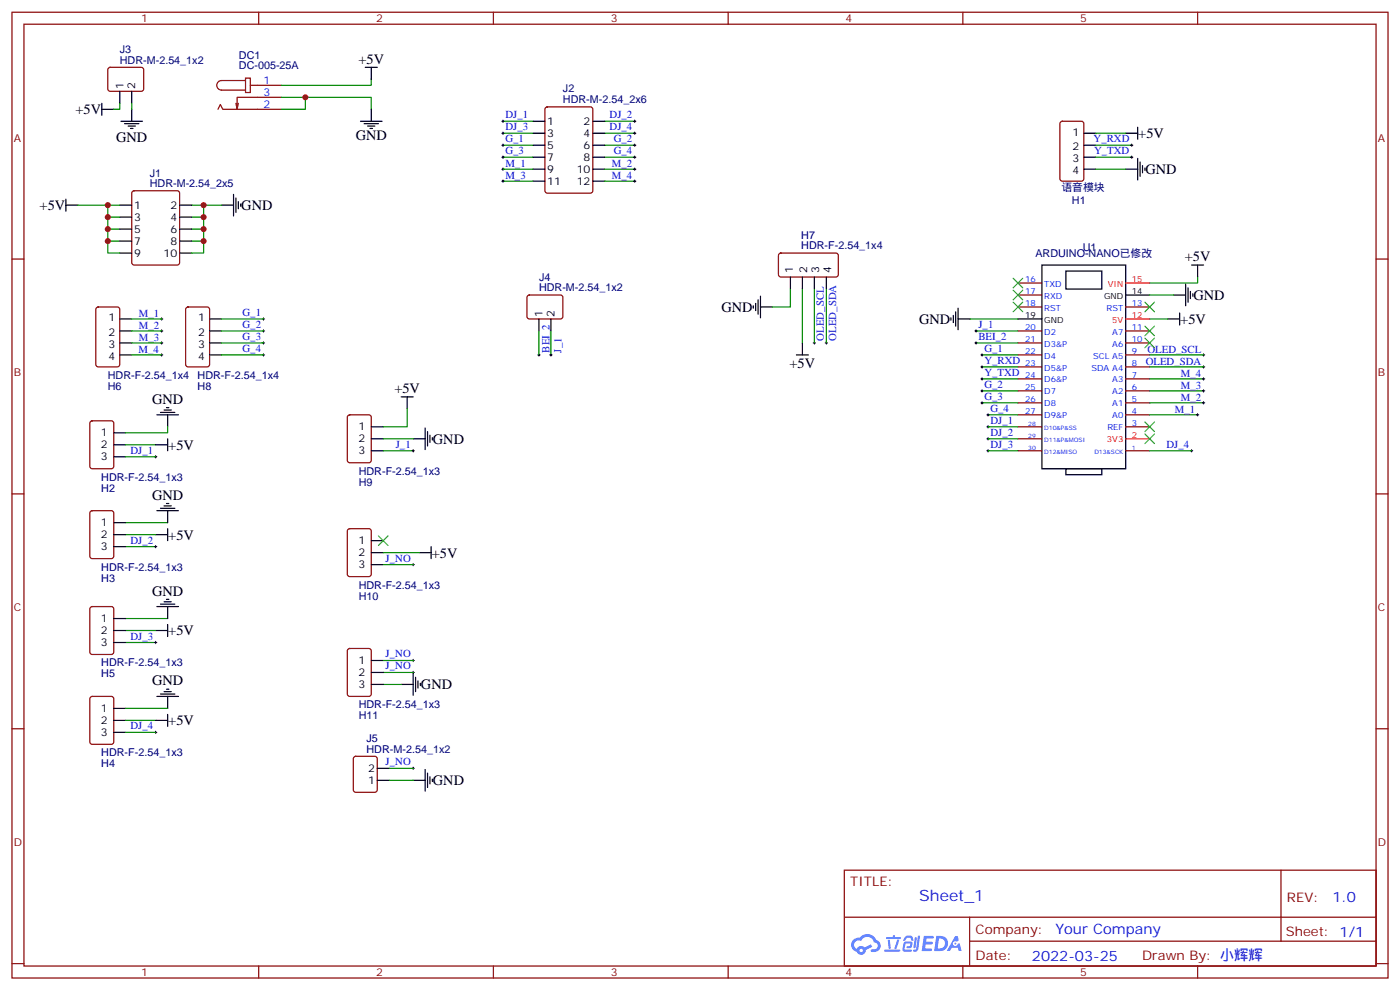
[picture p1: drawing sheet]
<svg xmlns="http://www.w3.org/2000/svg" width="412mm" height="291mm" viewBox="0 0 412 291" stroke-linecap="round" stroke-linejoin="round" font-family="sans-serif">
<g fill="none" stroke="#870000" stroke-width=".35">
<path d="M3.5 3.6h405.4v284.3h-405.4zM7.1 7.1h398.2v277.3h-398.2zM76.2 3.6v3.5M145.3 3.6v3.5M214.5 3.6v3.5M283.6 3.6v3.5M352.8 3.6v3.5M3.5 76.3h3.6M405.3 76.3h3.6M3.5 145.4h3.6M405.3 145.4h3.6M3.5 214.6h3.6"/>
<path d="M405.3 214.6h3.6M248.7 256.2h156.6v28.2h-156.6zM377.3 256.2v20.9M248.7 270h156.5M285.6 277.1h119.6M285.6 270v14.1M3.5 283.7h3.6M76.2 284.4v3.5M145.3 284.4v3.5M214.5 284.4v3.5M283.6 284.4v3.5M352.8 284.4v3.5"/>
<path d="M405.3 283.7h3.6"/>
</g>
<g fill="#5487ff">
<path d="M272.1 275.5h2.6l.3 .2-.1 .6h-2l-.1 1h1.6l.4 .3-.4 .4h-1.7l-.2 1.2 1.8 .1 .3 .3-.2 .3-2.9 .1z"/>
<path d="M281.4 275.6h.7l.4 1.3-.7 .3a.74 .74 0 0 0-1.1 .3 .74 .74 0 0 0 .5 1.1 .74 .74 0 0 0 .9-.7l.5-.3 .7 2.4h-.9l-.2-1h-1.9l-.5 1h-.9z"/>
<path d="M269.5 276h.6l-.4 2.9a.31 .31 0 0 1-.3 .3 .31 .31 0 0 1-.3-.3z"/>
<path d="M270.4 275.5h.6l-.5 3.9a.89 .89 0 0 1-.7 .7 .89 .89 0 0 1-.9-.2l1-.5z"/>
<path d="M266.8 275.7l.6-.2 1.2 .1 .5 1.2-.6 .2-.4-.9-1 .1a.95 .95 0 0 1-1 .8l-.1-.2z"/>
<path d="M266.4 277.4l1.8-.2a1.04 1.04 0 0 1 .6 1.1 1.04 1.04 0 0 1-.8 .9h-.7a.29 .29 0 0 1-.3-.4 .29 .29 0 0 1 .3-.2l.7-.1 .2-.7h-1.4l-.4 1.7 1.9 .1a.29 .29 0 0 1 .3 .3 .29 .29 0 0 1-.3 .3h-2l-.4-.3 .2-2.1z"/>
<path d="M260.5 279.6h4.4a.3 .3 0 0 1 .3 .3 .3 .3 0 0 1-.3 .3h-4.3z"/>
<path d="M264.3 276.7h.6l-.5 1.6a1.02 1.02 0 0 1-.7 1.2l-.2-.3z"/>
<path d="M261.5 276.7h.6l.3 2.4-.3 .3-.3-.2z"/>
<path d="M261.1 275.9h1.9l.2-.5h.5l-.1 .5h1.5a.29 .29 0 0 1 .3 .3 .29 .29 0 0 1-.3 .3h-3.9z"/>
<path d="M275.8 275.5l-.6 4.5h1.4a2.27 2.27 0 0 0 2.7-2.3 2.27 2.27 0 0 0-2.7-2.2zM276.6 276.3a1.5 1.5 0 0 1 1.8 1.6 1.5 1.5 0 0 1-1.9 1.3h-.3z"/>
<path d="M251.4 276.7a2.09 2.09 0 0 0 1 3.5 1.37 1.37 0 0 0 1.5 .9 1.37 1.37 0 0 0 1.1-1.4l2-1-.5-.7-1.8 1a1.4 1.4 0 0 0-2.3 .4 1.32 1.32 0 0 1-.6-1.9 1.32 1.32 0 0 1 1.9-.4 2.02 2.02 0 0 1 2-1.3 2.02 2.02 0 0 1 1.8 1.6 1.09 1.09 0 0 1 1.1 1.4 1.09 1.09 0 0 1-1.6 .7 .41 .41 0 0 0-.5 .3 .41 .41 0 0 0 .4 .5 1.89 1.89 0 0 0 2.4-1.2 1.89 1.89 0 0 0-1.2-2.4 2.98 2.98 0 0 0-5-.6l-1 .1zM253.2 279.8a.52 .52 0 0 1 1 0 .52 .52 0 0 1-1 0z"/>
<circle cx="281.4" cy="277.8" r=".28"/>
</g>
<g fill="none" stroke="#000" stroke-width=".35">
<path d="M107.6 19.8h3.5M109.4 19.8v3.6M30 32.2h3.5M30 30.4v3.5M35.3 26.9v3.5M35.6 35.7h6.4M36.7 36.4h4.2M37.7 37.1h2.2M38.5 37.8h.7M38.8 26.9v3.5M38.8 32.2v3.5M106.2 35.7h6.3"/>
<path d="M107.2 36.4h4.3M108.3 37.1h2.1M109 37.8h.7M109.4 32.2v3.5M157 39.2h3.5M157 35.7h3.5M174.6 39.2h3.6M174.6 35.7h3.6M319.3 39.2h3.5M331.6 39.2h3.5M335.1 37.5v3.5M19.4 58.6v3.6"/>
<path d="M68.8 57.2v6.4M69.5 58.3v4.2M70.2 59.3v2.2M157 42.8h3.5M157 46.3h3.5M157 49.8h3.5M157 53.3h3.5M174.6 42.8h3.6M174.6 46.3h3.6M174.6 49.8h3.6M174.6 53.3h3.6M319.3 42.8h3.5"/>
<path d="M319.3 46.3h3.5M319.3 49.8h3.5M331.6 49.8h3.5M335.1 46.6v6.4M335.8 47.7v4.2M336.5 48.8v2.1M337.3 49.5v.7M19.4 60.4h3.5M35.3 60.4h3.5M35.3 63.9h3.5M35.3 67.5h3.5M35.3 71h3.5"/>
<path d="M35.3 74.5h3.5M52.9 60.4h3.5M52.9 63.9h3.5M52.9 67.5h3.5M52.9 71h3.5M52.9 74.5h3.5M65.3 60.4h3.5M70.9 60v.7M306.9 78h24.7v60h-24.7zM314 79.8h10.6v5.3h-10.6zM351 78h3.5M352.8 78v3.6"/>
<path d="M35.3 93.9h3.5M35.3 97.4h3.5M61.7 93.9h3.6M61.7 97.4h3.6M158.7 93.9v3.5M162.3 93.9v3.5M221.9 90v.7M222.6 89.3v2.1M223.3 88.3v4.2M224 90.4h3.5M224 87.2v6.4M232.8 81.6v3.5"/>
<path d="M236.4 81.6v3.5M239.9 81.6v3.5M243.4 81.6v3.5M280.1 93.6v.7M280.8 92.9v2.1M281.5 91.8v4.2M282.2 93.9h3.6M282.2 90.7v6.4M299.9 93.9h7M331.6 86.9h7.1M344 93.9h3.5M345.7 86.9h3.5"/>
<path d="M347.5 92.1v3.6M349.2 83.7v6.3M350 84.7v4.3M350.7 85.8v2.1M351.4 86.5v.7M35.3 101h3.5M35.3 104.5h3.5M61.7 101h3.6M61.7 104.5h3.6M118.2 116.8h3.5M119.9 116.8v3.6M234.6 104.5h3.5"/>
<path d="M236.4 101v3.5M33.5 134.5h3.5M33.5 127.4h3.5M33.5 131h3.5M45.9 131h3.5M46.2 122.1h6.4M47.3 121.4h4.2M48.3 120.7h2.1M49 120h.7M49.4 122.1v3.6M49.4 129.2v3.5M109.4 129.2h3.5"/>
<path d="M109.4 132.7h3.5M109.4 125.7h3.5M121.7 129.2h3.5M125.2 126v6.4M125.9 127.1v4.2M126.6 128.1v2.1M127.4 128.8v.7M314 138h10.6v1.8h-10.6zM33.5 157.4h3.5M33.5 153.9h3.5M45.9 157.4h3.5M46.2 150.4h6.4"/>
<path d="M47.3 149.6h4.2M48.3 148.9h2.1M49 148.2h.7M49.4 150.4v3.5M49.4 155.6v3.6M109.4 159.2h3.5M33.5 160.9h3.5M46.2 178.6h6.4M47.3 177.9h4.2M48.3 177.2h2.1M49 176.5h.7M49.4 178.6v3.5"/>
<path d="M109.4 166.2h3.5M109.4 162.7h3.5M123.5 162.7h3.5M127 160.9v3.6M33.5 185.6h3.5M33.5 189.2h3.5M33.5 182.1h3.5M45.9 185.6h3.5M49.4 183.9v3.5M109.4 194.5h3.5M109.4 198h3.5M121.7 198.3v6.4"/>
<path d="M122.4 199.4v4.2M33.5 215.6h3.5M33.5 208.6h3.5M33.5 212.1h3.5M45.9 212.1h3.5M46.2 205h6.4M47.3 204.3h4.2M48.3 203.6h2.1M49 202.9h.7M49.4 205v3.6M49.4 210.3v3.6M109.4 201.5h3.5"/>
<path d="M118.2 201.5h3.5M123.1 200.4v2.2M123.8 201.2v.7M111.1 229.7h3.6M111.1 226.2h3.6M121.7 229.7h3.5M125.2 226.6v6.3M125.9 227.6v4.2M126.6 228.7v2.1M127.4 229.4v.7"/>
</g>
<g fill="none" stroke="#008700" stroke-width=".35">
<path d="M35.3 30.4v1.8h-1.8M38.8 30.4v1.8M82.9 28.6h26.5v3.6M90 28.6v3.6h-7.1M109.4 23.4v1.7h-26.5M148.2 39.2h8.8M148.2 35.7h8.8M178.2 39.2h8.8M178.2 35.7h8.8M322.8 39.2h8.8M148.2 49.8h8.8M148.2 42.8h8.8"/>
<path d="M148.2 46.3h8.8M148.2 53.3h8.8M178.2 49.8h8.8M178.2 42.8h8.8M178.2 46.3h8.8M178.2 53.3h8.8M322.8 49.8h8.8M322.8 42.8h10.6M322.8 46.3h10.6M22.9 60.4h12.4M31.7 60.4v3.5h3.6M31.7 63.9v3.6h3.6"/>
<path d="M31.7 67.5v3.5h3.6M31.7 71v3.5h3.6M56.4 60.4h8.9M60 60.4v3.5h-3.6M60 63.9v3.6h-3.6M60 67.5v3.5h-3.6M60 71v3.5h-3.6M38.8 93.9h8.8M38.8 97.4h8.8M65.3 93.9h12.3M65.3 97.4h12.3M158.7 97.4v7.1"/>
<path d="M162.3 97.4v7.1M232.8 85.1v5.3h-5.3M236.4 85.1v15.9M239.9 85.1v15.9M243.4 85.1v15.9M285.8 93.9h14.1M287.5 97.4h12.4M338.7 93.9h5.3M338.7 86.9h7M352.8 81.6v1.7h-14.1M38.8 101h8.8M38.8 104.5h8.8"/>
<path d="M65.3 101h12.3M65.3 104.5h12.3M287.5 101h12.4M289.3 108h10.6M289.3 111.5h10.6M289.3 115.1h10.6M289.3 118.6h10.6M289.3 104.5h10.6M338.7 108h15.8M338.7 111.5h15.8M338.7 115.1h15.8M338.7 118.6h15.8"/>
<path d="M338.7 104.5h15.8M37 131h8.9M37 134.5h8.9M49.4 125.7v1.7h-12.4M112.9 129.2h8.8M112.9 132.7h8.8M119.9 120.4v5.3h-7M291 122.1h8.9M291 125.7h8.9M291 129.2h8.9M291 132.7h8.9M338.7 122.1h14.1"/>
<path d="M338.7 132.7h12.3M37 153.9h12.4M37 157.4h8.9M37 160.9h8.9M112.9 162.7h10.6M112.9 166.2h8.8M37 189.2h8.9M37 182.1h12.4M37 185.6h8.9M112.9 198h8.8M112.9 194.5h8.8M37 212.1h8.9"/>
<path d="M37 208.6h12.4M37 215.6h8.9M112.9 201.5h5.3M114.7 226.2h7M114.7 229.7h7"/>
</g>
<g fill="none" stroke="#870000" stroke-width=".35">
<path d="M32 20l.5-.2 9.4 .1 .4 .6v6l-.7 .4-9.4-.1-.5-.6v-5.7zM64.2 32.2l.7-1.4 .7 1.4h17.3M70.2 30.4l-.4 1.8M72.3 23h1.4v4.2h-1.4zM72.3 23.7h-7a1.41 1.41 0 0 0-1.4 1.4 1.41 1.41 0 0 0 1.4 1.4h7M73.7 25.1h9.2M82.9 28.6h-13.1v3.6l-.3-1.8M160.7 31.7l.5-.2h12.7l.7 .4v24.3l-.4 .6-13 .1-.6-.5-.1-24.2zM312.4 35.9l.5-.2h5.7l.6 .4 .1 16.5-.5 .7h-5.9l-.6-.4-.1-16.5zM39 56.4l.5-.2h12.7l.7 .4v20.7l-.4 .7h-13l-.6-.4-.1-20.7zM229.5 74.7l.5-.2 16.5 .1 .4 .6v5.9l-.7 .5-16.5-.1-.4-.6v-5.7zM28.5 90.6l.4-.2h5.7l.6 .4 .1 16.5-.5 .7h-5.9l-.6-.4-.1-16.5z"/>
<path d="M54.9 90.6l.5-.2h5.6l.7 .4v16.5l-.4 .7h-5.9l-.7-.4v-16.5zM155.5 87.1l.4-.2h9.5l.4 .7-.1 5.9-.6 .4-9.4-.1-.5-.6v-5.6zM299.9 97.4h7M299.9 90.4h7M299.9 83.3h7M299.9 86.9h7M331.6 97.4h7.1M331.6 90.4h7.1M299.9 118.6h7M299.9 115.1h7M299.9 111.5h7M299.9 108h7"/>
<path d="M299.9 104.5h7M299.9 101h7M331.6 118.6h7.1M331.6 115.1h7.1M331.6 111.5h7.1M331.6 108h7.1M331.6 104.5h7.1M331.6 101h7.1M26.7 124.1l.5-.2h5.6l.7 .4v13l-.4 .7h-5.9l-.7-.5v-12.9zM102.5 122.3l.5-.2h5.7l.6 .5 .1 12.9-.5 .7h-5.9l-.6-.4-.1-13zM299.9 132.7h7M299.9 125.7h7"/>
<path d="M299.9 122.1h7M299.9 129.2h7M331.6 132.7h7.1M331.6 125.7h7.1M331.6 122.1h7.1M26.7 150.6l.5-.2h5.6l.7 .4v13l-.4 .6-5.9 .1-.7-.5v-12.9zM102.5 155.9l.5-.3h5.7l.6 .5 .1 13-.5 .6-5.9 .1-.6-.5-.1-12.9zM26.7 178.8l.5-.2h5.6l.7 .4v13l-.4 .6-5.9 .1-.7-.5v-12.9zM102.5 191.1l.5-.2h5.7l.6 .5 .1 12.9-.5 .7h-5.9l-.6-.4-.1-13zM26.7 205.2l.5-.2h5.6l.7 .5v12.9l-.4 .7h-5.9l-.7-.4v-13zM104.3 222.9l.5-.2h5.6l.7 .4v9.5l-.4 .6-5.9 .1-.7-.5v-9.4z"/>
</g>
<path d="M331.6 93.9h7.1M331.6 83.3h7.1M331.6 129.2h7.1" fill="none" stroke="#f00" stroke-width=".35"/>
<g fill="none" stroke="#3c3" stroke-width=".35">
<path d="M298.4 89l2.9 2.8M298.4 85.4l2.9 2.9M298.4 81.9l2.9 2.8M301.3 89l-2.9 2.8M301.3 85.4l-2.9 2.9M301.3 81.9l-2.9 2.8M337.3 96l2.8 2.8M337.3 99.6l2.8 2.8M337.3 89l2.8 2.8M340.1 96l-2.8 2.8M340.1 99.6l-2.8 2.8M340.1 89l-2.8 2.8"/>
<path d="M337.3 127.8l2.8 2.8M337.3 124.2l2.8 2.9M340.1 127.8l-2.8 2.8M340.1 124.2l-2.8 2.9M111.5 157.8l2.8 2.8M114.3 157.8l-2.8 2.8"/>
</g>
<g fill="none" stroke="#000" stroke-width=".29">
<path d="M147.8 35.7h.7M147.8 39.2h.7M148.2 35.3v.8M148.2 38.9v.7M186.6 35.7h.7M186.6 39.2h.7M187 35.3v.8M187 38.9v.7M147.8 49.8h.7M147.8 42.8h.7M147.8 46.3h.7M147.8 53.3h.7"/>
<path d="M148.2 42.4v.7M148.2 45.9v.7M148.2 49.5v.7M148.2 53v.7M186.6 49.8h.7M186.6 42.8h.7M186.6 46.3h.7M186.6 53.3h.7M187 42.4v.7M187 45.9v.7M187 49.5v.7M187 53v.7"/>
<path d="M333 42.8h.7M333 46.3h.7M333.4 42.4v.7M333.4 45.9v.7M47.3 93.9h.7M47.3 97.4h.7M47.6 93.6v.7M47.6 97.1v.7M77.3 93.9h.7M77.3 97.4h.7M77.6 93.6v.7M77.6 97.1v.7"/>
<path d="M287.2 97.4h.7M287.5 97.1v.7M47.3 104.5h.7M47.3 101h.7M47.6 100.6v.7M47.6 104.1v.7M77.3 104.5h.7M77.3 101h.7M77.6 100.6v.7M77.6 104.1v.7M158.4 104.5h.7M158.7 104.1v.7"/>
<path d="M161.9 104.5h.7M162.3 104.1v.7M239.5 101h.7M239.9 100.6v.7M243.1 101h.7M243.4 100.6v.7M287.2 101h.7M287.5 100.6v.7M288.9 108h.7M288.9 104.5h.7M288.9 111.5h.7M288.9 118.6h.7"/>
<path d="M288.9 115.1h.7M289.3 104.1v.7M289.3 107.7v.7M289.3 111.2v.7M289.3 114.7v.7M289.3 118.3v.7M354.2 108h.7M354.2 104.5h.7M354.2 111.5h.7M354.2 118.6h.7M354.2 115.1h.7M354.5 104.1v.7"/>
<path d="M354.5 107.7v.7M354.5 111.2v.7M354.5 114.7v.7M354.5 118.3v.7M45.5 134.5h.7M45.9 134.1v.7M121.4 132.7h.7M121.7 132.4v.7M290.7 125.7h.7M290.7 129.2h.7M290.7 132.7h.7M290.7 122.1h.7"/>
<path d="M291 121.8v.7M291 125.3v.7M291 128.8v.7M291 132.4v.7M350.7 132.7h.7M351 132.4v.7M352.4 122.1h.7M352.8 121.8v.7M45.5 160.9h.7M45.9 160.6v.7M121.4 166.2h.7M121.7 165.9v.7"/>
<path d="M45.5 189.2h.7M45.9 188.8v.7M121.4 198h.7M121.4 194.5h.7M121.7 194.1v.7M121.7 197.6v.7M45.5 215.6h.7M45.9 215.3v.7M121.4 226.2h.7M121.7 225.8v.8"/>
</g>
<g fill="#c00">
<circle cx="31.8" cy="60.4" r=".88"/>
<circle cx="31.8" cy="63.9" r=".88"/>
<circle cx="31.8" cy="67.5" r=".88"/>
<circle cx="60" cy="60.4" r=".88"/>
<circle cx="60" cy="63.9" r=".88"/>
<circle cx="60" cy="67.5" r=".88"/>
<circle cx="31.8" cy="71" r=".88"/>
<circle cx="60" cy="71" r=".88"/>
<circle cx="90" cy="28.6" r=".88"/>
</g>
<text font-size="4.6" fill="#00f" x="270.8" y="265.2">Sheet_1</text>
<g font-size="4.2">
<text x="105.6" y="18.7">+5V</text>
<text x="22.2" y="33.6">+5V</text>
<text x="34.2" y="41.8">GND</text>
<text x="104.8" y="41.3">GND</text>
<text x="335.3" y="40.7">+5V</text>
<text x="337.4" y="51.2">GND</text>
<text x="11.7" y="61.8">+5V</text>
<text x="71.1" y="61.8">GND</text>
<text x="349" y="76.9">+5V</text>
<text x="351.5" y="88.3">GND</text>
<text x="212.5" y="91.8">GND</text>
<text x="270.8" y="95.3">GND</text>
<text x="347.7" y="95.3">+5V</text>
<text x="232.6" y="108.4">+5V</text>
<text x="44.8" y="118.9">GND</text>
<text x="116.2" y="115.7">+5V</text>
<text x="127.5" y="130.6">GND</text>
<text x="49.6" y="132.4">+5V</text>
<text x="44.8" y="147.1">GND</text>
<text x="49.6" y="158.8">+5V</text>
<text x="127.2" y="164.1">+5V</text>
<text x="44.8" y="175.4">GND</text>
<text x="49.6" y="187.1">+5V</text>
<text x="44.8" y="201.8">GND</text>
<text x="124" y="202.9">GND</text>
<text x="49.6" y="213.5">+5V</text>
<text x="127.5" y="231.2">GND</text>
</g>
<g font-size="4.2" fill="#00f">
<text x="392.5" y="265.4">1.0</text>
<text x="310.9" y="275">Your Company</text>
<text x="304" y="282.8">2022-03-25</text>
</g>
<g font-size="3.9" fill="#800">
<text x="250.5" y="260.8">TITLE:</text>
<text x="379.1" y="265.4">REV:</text>
<text x="287.4" y="275">Company:</text>
<text x="378.7" y="275.6">Sheet: 1/1</text>
<text x="287.4" y="282.6">Date:</text>
<text x="336.4" y="282.7">Drawn By: 小辉辉</text>
</g>
<g font-size="3.2" fill="#800">
<text x="41.6" y="6.6">1</text>
<text x="110.8" y="6.6">2</text>
<text x="179.9" y="6.6">3</text>
<text x="249.1" y="6.6">4</text>
<text x="318.2" y="6.6">5</text>
<text x="4.1" y="41.7">A</text>
<text x="405.9" y="41.7">A</text>
<text x="4.1" y="110.8">B</text>
<text x="405.9" y="110.8">B</text>
<text x="4.1" y="180">C</text>
<text x="405.9" y="180">C</text>
<text x="4.1" y="249.1">D</text>
<text x="405.9" y="249.1">D</text>
<text x="41.6" y="287.4">1</text>
<text x="110.8" y="287.4">2</text>
<text x="179.9" y="287.4">3</text>
<text x="249.1" y="287.4">4</text>
<text x="318.2" y="287.4">5</text>
</g>
<g font-size="3.2" fill="#000080">
<text x="35.3" y="15.6">J3</text>
<text x="70.4" y="17.3">DC1</text>
<text x="35.3" y="18.8">HDR-M-2.54_1x2</text>
<text x="70.4" y="20.4">DC-005-25A</text>
<text x="165.8" y="27.2">J2</text>
<text x="165.8" y="30.4">HDR-M-2.54_2x6</text>
<text x="44.1" y="52">J1</text>
<text x="44.1" y="55.1">HDR-M-2.54_2x5</text>
<text x="312.7" y="56.2">语音模块</text>
<text x="315.7" y="60">H1</text>
<text x="236" y="70.3">H7</text>
<text x="236" y="73.4">HDR-F-2.54_1x4</text>
<text x="305" y="75.6">ARDUINO-NANO已修改</text>
<text x="318.9" y="73.9">U1</text>
<text x="158.8" y="82.7">J4</text>
<text x="158.8" y="85.8">HDR-M-2.54_1x2</text>
<text x="31.8" y="111.5">HDR-F-2.54_1x4</text>
<text x="58.2" y="111.5">HDR-F-2.54_1x4</text>
<text x="31.8" y="114.7">H6</text>
<text x="58.2" y="114.7">H8</text>
<text x="29.8" y="141.5">HDR-F-2.54_1x3</text>
<text x="105.7" y="139.8">HDR-F-2.54_1x3</text>
<text x="105.7" y="143">H9</text>
<text x="29.8" y="144.7">H2</text>
<text x="29.8" y="168">HDR-F-2.54_1x3</text>
<text x="29.8" y="171.2">H3</text>
<text x="105.7" y="173.3">HDR-F-2.54_1x3</text>
<text x="105.7" y="176.5">H10</text>
<text x="29.8" y="196.2">HDR-F-2.54_1x3</text>
<text x="29.8" y="199.4">H5</text>
<text x="105.7" y="208.6">HDR-F-2.54_1x3</text>
<text x="105.7" y="211.8">H11</text>
<text x="108" y="221.6">HDR-M-2.54_1x2</text>
<text x="108" y="218.4">J5</text>
<text x="29.8" y="222.7">HDR-F-2.54_1x3</text>
<text x="29.8" y="225.9">H4</text>
</g>
<g font-size="3.2">
<text x="36.3" y="26.2" transform="rotate(-90 36.3 26.2)">1</text>
<text x="39.9" y="26.2" transform="rotate(-90 39.9 26.2)">2</text>
<text x="161.2" y="36.8">1</text>
<text x="161.2" y="40.3">3</text>
<text x="171.9" y="36.8">2</text>
<text x="171.9" y="40.3">4</text>
<text x="315.9" y="39.9">1</text>
<text x="161.2" y="43.8">5</text>
<text x="161.2" y="47.3">7</text>
<text x="171.9" y="43.8">6</text>
<text x="171.9" y="47.3">8</text>
<text x="315.9" y="44.2">2</text>
<text x="315.9" y="47.7">3</text>
<text x="161.2" y="50.9">9</text>
<text x="169.9" y="50.9">10</text>
<text x="315.9" y="51.2">4</text>
<text x="161.2" y="54.4">11</text>
<text x="169.9" y="54.4">12</text>
<text x="39.5" y="61.5">1</text>
<text x="39.5" y="65">3</text>
<text x="50.2" y="61.5">2</text>
<text x="50.2" y="65">4</text>
<text x="39.5" y="68.5">5</text>
<text x="50.2" y="68.5">6</text>
<text x="39.5" y="72">7</text>
<text x="39.5" y="75.6">9</text>
<text x="48.2" y="75.6">10</text>
<text x="50.2" y="72">8</text>
<text x="233.5" y="80.3" transform="rotate(-90 233.5 80.3)">1</text>
<text x="237.8" y="80.3" transform="rotate(-90 237.8 80.3)">2</text>
<text x="241.3" y="80.3" transform="rotate(-90 241.3 80.3)">3</text>
<text x="244.8" y="80.3" transform="rotate(-90 244.8 80.3)">4</text>
<text x="32" y="94.6">1</text>
<text x="58.4" y="94.6">1</text>
<text x="159.8" y="93.2" transform="rotate(-90 159.8 93.2)">1</text>
<text x="163.3" y="93.2" transform="rotate(-90 163.3 93.2)">2</text>
<text x="32" y="98.8">2</text>
<text x="58.4" y="98.8">2</text>
<text x="32" y="102.4">3</text>
<text x="32" y="105.9">4</text>
<text x="58.4" y="102.4">3</text>
<text x="58.4" y="105.9">4</text>
<text x="29.7" y="128.5">1</text>
<text x="105.6" y="126.7">1</text>
<text x="105.6" y="130.2">2</text>
<text x="29.7" y="135.5">3</text>
<text x="29.7" y="132">2</text>
<text x="105.6" y="133.8">3</text>
<text x="29.7" y="154.9">1</text>
<text x="29.7" y="162">3</text>
<text x="29.7" y="158.5">2</text>
<text x="105.6" y="160.2">1</text>
<text x="105.6" y="167.3">3</text>
<text x="105.6" y="163.8">2</text>
<text x="29.7" y="183.2">1</text>
<text x="29.7" y="190.2">3</text>
<text x="29.7" y="186.7">2</text>
<text x="105.6" y="195.5">1</text>
<text x="105.6" y="202.6">3</text>
<text x="105.6" y="199">2</text>
<text x="29.7" y="209.6">1</text>
<text x="29.7" y="213.1">2</text>
<text x="29.7" y="216.7">3</text>
<text x="108.4" y="227.3">2</text>
<text x="108.4" y="230.8">1</text>
</g>
<g font-size="3.2" fill="#00f">
<text x="77.6" y="24.8">1</text>
<text x="77.6" y="28.3">3</text>
<text x="77.6" y="31.8">2</text>
<text x="148.9" y="34.8">DJ_1</text>
<text x="179.6" y="34.8">DJ_2</text>
<text x="148.9" y="38.3">DJ_3</text>
<text x="148.9" y="41.9">G_1</text>
<text x="179.6" y="38.3">DJ_4</text>
<text x="180.8" y="41.9">G_2</text>
<text x="322.1" y="41.9">Y_RXD</text>
<text x="148.9" y="45.4">G_3</text>
<text x="180.8" y="45.4">G_4</text>
<text x="322.3" y="45.4">Y_TXD</text>
<text x="148.9" y="49.2">M_1</text>
<text x="148.9" y="52.7">M_3</text>
<text x="180.3" y="49.2">M_2</text>
<text x="180.3" y="52.7">M_4</text>
<text x="40.9" y="93.5">M_1</text>
<text x="71.4" y="93">G_1</text>
<text x="40.9" y="97">M_2</text>
<text x="40.9" y="100.5">M_3</text>
<text x="71.4" y="96.6">G_2</text>
<text x="71.4" y="100.1">G_3</text>
<text x="242.7" y="100.3" transform="rotate(-90 242.7 100.3)">OLED_SCL</text>
<text x="246.3" y="100.3" transform="rotate(-90 246.3 100.3)">OLED_SDA</text>
<text x="288.2" y="96.6">J_1</text>
<text x="288.2" y="100.1">BEI_2</text>
<text x="40.8" y="104">M_4</text>
<text x="71.4" y="103.6">G_4</text>
<text x="161.9" y="103.8" transform="rotate(-90 161.9 103.8)">BEI_2</text>
<text x="165.4" y="103.8" transform="rotate(-90 165.4 103.8)">J_1</text>
<text x="290" y="107.1">Y_RXD</text>
<text x="290" y="103.6">G_1</text>
<text x="337.5" y="107.4">OLED_SDA</text>
<text x="338" y="103.9">OLED_SCL</text>
<text x="290" y="110.7">Y_TXD</text>
<text x="347.8" y="110.9">M_4</text>
<text x="290" y="114.2">G_2</text>
<text x="290" y="117.7">G_3</text>
<text x="347.8" y="118">M_2</text>
<text x="347.8" y="114.5">M_3</text>
<text x="291.7" y="124.8">DJ_1</text>
<text x="291.7" y="121.2">G_4</text>
<text x="346.1" y="121.5">M_1</text>
<text x="116.6" y="131.8">J_1</text>
<text x="291.7" y="128.3">DJ_2</text>
<text x="291.7" y="131.8">DJ_3</text>
<text x="343.6" y="131.8">DJ_4</text>
<text x="38.5" y="133.6">DJ_1</text>
<text x="38.5" y="160.1">DJ_2</text>
<text x="113.6" y="165.3">J_NO</text>
<text x="38.5" y="188.3">DJ_3</text>
<text x="113.6" y="197.1">J_NO</text>
<text x="113.6" y="193.6">J_NO</text>
<text x="38.5" y="214.7">DJ_4</text>
<text x="113.6" y="225.3">J_NO</text>
</g>
<g font-size="2.5" fill="#00f">
<text x="302" y="83">16</text>
<text x="302" y="86.5">17</text>
<text x="307.6" y="84.4">TXD</text>
<text x="307.6" y="87.9">RXD</text>
<text x="302" y="90">18</text>
<text x="307.6" y="91.4">RST</text>
<text x="326" y="91.4">RST</text>
<text x="333.4" y="90">13</text>
<text x="302" y="97.1">20</text>
<text x="302" y="100.6">21</text>
<text x="307.6" y="98.5">D2</text>
<text x="327.6" y="98.5">A7</text>
<text x="333.4" y="100.6">10</text>
<text x="333.4" y="97.1">11</text>
<text x="302" y="104.1">22</text>
<text x="302" y="107.7">23</text>
<text x="307.6" y="102">D3&amp;P</text>
<text x="307.6" y="105.6">D4</text>
<text x="322" y="105.6">SCL A5</text>
<text x="327.6" y="102">A6</text>
<text x="333.4" y="107.7">8</text>
<text x="333.4" y="104.1">9</text>
<text x="302" y="111.2">24</text>
<text x="307.6" y="109.1">D5&amp;P</text>
<text x="307.6" y="112.6">D6&amp;P</text>
<text x="321.5" y="109.1">SDA A4</text>
<text x="327.6" y="112.6">A3</text>
<text x="333.4" y="111.2">7</text>
<text x="302" y="114.7">25</text>
<text x="302" y="118.3">26</text>
<text x="307.6" y="116.1">D7</text>
<text x="307.6" y="119.7">D8</text>
<text x="327.6" y="119.7">A1</text>
<text x="327.6" y="116.1">A2</text>
<text x="333.4" y="118.3">5</text>
<text x="333.4" y="114.7">6</text>
<text x="302" y="121.8">27</text>
<text x="307.6" y="123.2">D9&amp;P</text>
<text x="327.6" y="123.2">A0</text>
<text x="333.4" y="125.3">3</text>
<text x="333.4" y="121.8">4</text>
<text x="326.2" y="126.7">REF</text>
</g>
<g font-size="2.5" fill="#f00">
<text x="333.4" y="83">15</text>
<text x="326.3" y="84.4">VIN</text>
<text x="327.6" y="95">5V</text>
<text x="333.4" y="93.6">12</text>
<text x="326.1" y="130.2">3V3</text>
<text x="333.4" y="128.8">2</text>
</g>
<g font-size="2.5">
<text x="325.2" y="87.9">GND</text>
<text x="333.4" y="86.5">14</text>
<text x="302" y="93.6">19</text>
<text x="307.6" y="95">GND</text>
</g>
<g font-size="1.8" fill="#00f">
<text x="302.9" y="125.3">28</text>
<text x="302.9" y="128.8">29</text>
<text x="307.6" y="126.7">D10&amp;P&amp;SS</text>
<text x="307.6" y="130.2">D11&amp;P&amp;MOSI</text>
<text x="302.9" y="132.4">30</text>
<text x="307.6" y="133.8">D12&amp;MISO</text>
<text x="322.4" y="133.8">D13&amp;SCK</text>
<text x="333.4" y="132.4">1</text>
</g>
</svg>
